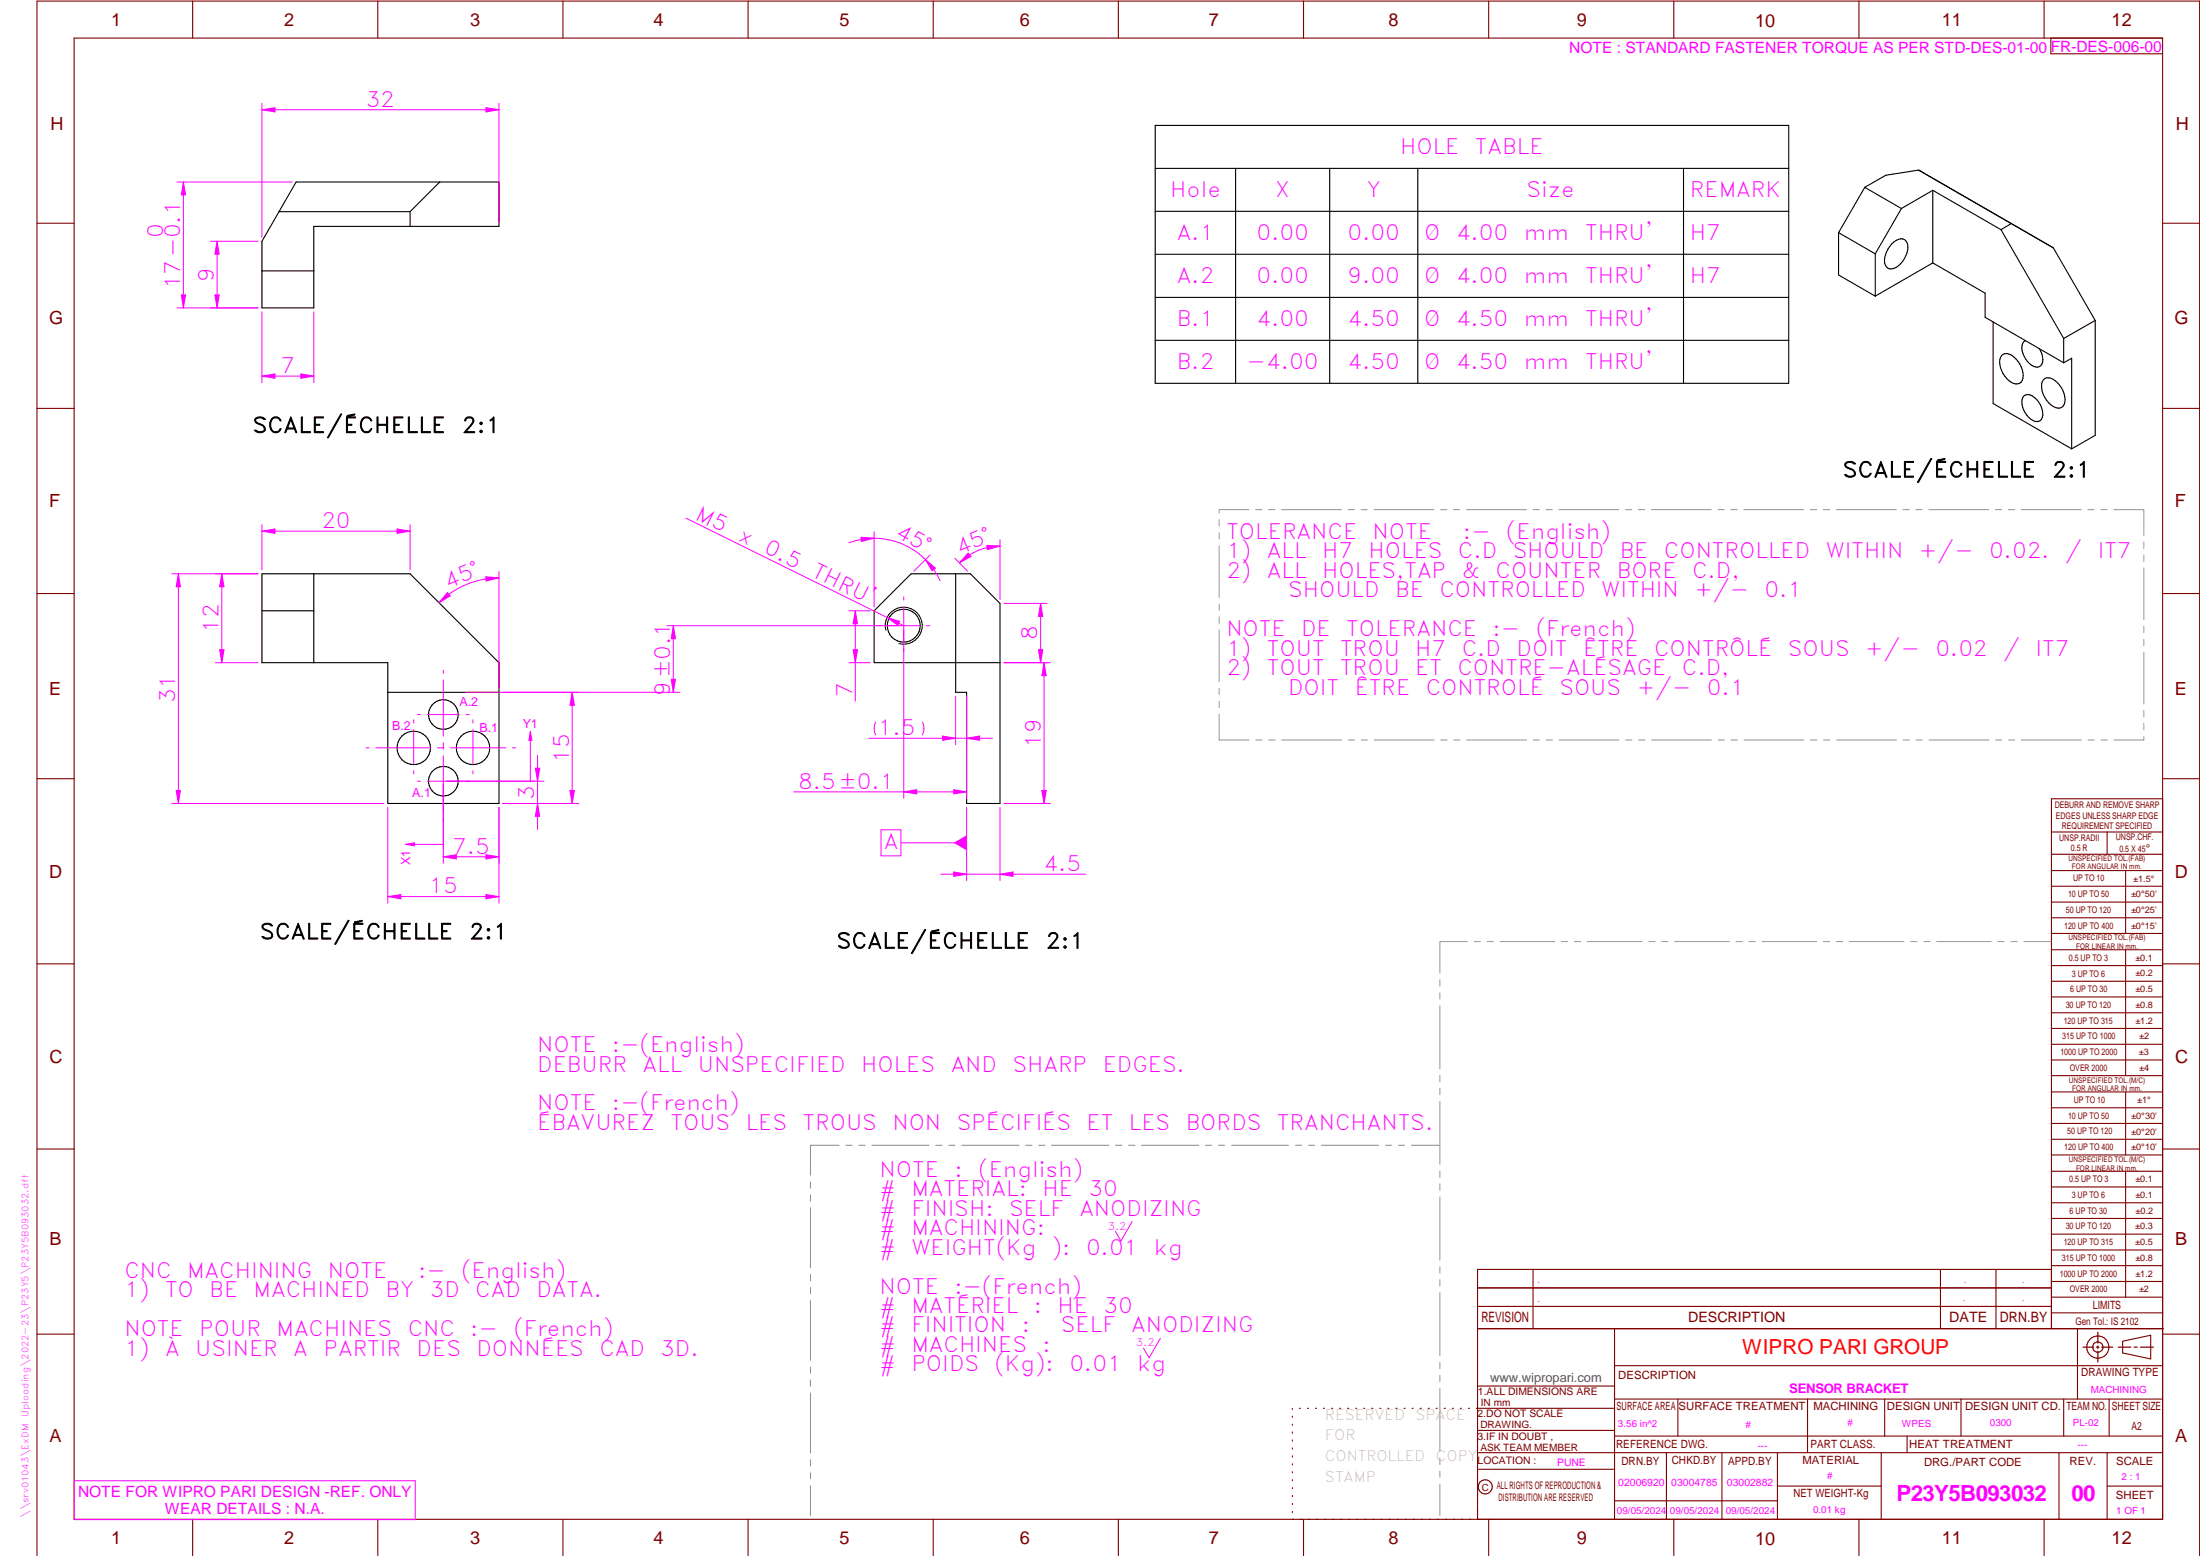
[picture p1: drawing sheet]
<svg xmlns="http://www.w3.org/2000/svg" width="594mm" height="420mm" viewBox="0 0 594 420" stroke-linecap="round" stroke-linejoin="round" font-family="sans-serif">
<g fill="none" stroke="#800000" stroke-width=".3">
<path d="M20 10.3h564v400h-564zM52 .3v10M102 .3v10M152 .3v10M202 .3v10M252 .3v10M302 .3v10M352 .3v10M402 .3v10M452 .3v10M502 .3v10M552 .3v10"/>
<path d="M553.8 10.3v4.2h30.2M10 60.3h10M584 60.3h10M10 110.3h10M584 110.3h10M10 160.3h10M584 160.3h10M10 210.3h10M584 215.7h-30v143.1M584 210.3h10M554 224.7h30M554 230.7h30"/>
<path d="M554 235.1h30M554 239.3h30M569 224.7v6M574 235.1v17M554 243.6h30M554 247.8h30M554 252.1h30M554 256.5h30M574 256.5v33.9M10 260.3h10M554 260.7h30M554 265h30"/>
<path d="M554 269.2h30M554 273.5h30M554 277.7h30M584 260.3h10M554 282h30M554 286.2h30M554 290.4h30M554 294.9h30M554 299.1h30M574 294.9v17M10 310.3h10M554 303.4h30"/>
<path d="M554 307.6h30M554 311.9h30M554 316.3h30M574 316.3v34M584 310.3h10M554 320.5h30M554 324.8h30M554 329h30M554 333.2h30M554 337.5h30M399 358.8h185.2M399 352.8h155"/>
<path d="M399 347.8h155M414 342.8v16M436 358.8v51.5M524 342.8v16M539 342.8v16M554 341.8h30M554 346h30M554 350.3h30M554 354.5h30M554 342.8h-155v67.5M561 358.8v19M10 360.3h10"/>
<path d="M399 374.3h37M436 377.8h148M453.1 377.8v10M488.1 377.8v14.5M508.9 377.8v10M529.5 377.8v10M557.3 377.8v10M569.5 377.8v10M573.2 362.2l7.6-1.6v6.3l-7.6-1.6zM584 368.8h-148M584 360.3h10M349 380.3v.3"/>
<path d="M349 382.4v.3M349 384.6v.3M349 386.7v.3M349 388.8v.3M349 391v.3M349 393.1v.3M349 395.3v.3M349 397.4v.3M349 399.5v.3M350.9 380.3h.2M353.1 380.3h.2M355.2 380.3h.3"/>
<path d="M357.4 380.3h.3M359.6 380.3h.3M361.7 380.3h.3M363.9 380.3h.3M366.1 380.3h.3M368.3 380.3h.2M370.4 380.3h.3M372.6 380.3h.3M374.8 380.3h.3M376.9 380.3h.4M379.1 380.3h.3M381.3 380.3h.3"/>
<path d="M383.4 380.3h.4M385.6 380.3h.3M387.8 380.3h.3M390 380.3h.3M392.2 380.3h.3M394.3 380.3h.3M396.5 380.3h.3M398.7 380.3h37.3M399 396.7h37M399 392.3h185M399 386.2h37M436 387.8h148"/>
<path d="M450 392.3v18M465 392.3v18M480 392.3v18M508 392.3v18M515 387.8v4.5M556 392.3v18M569 392.3v18M52 410.3v9.7M102 410.3v9.7M152 410.3v9.7M202 410.3v9.7M252 410.3v9.7"/>
<path d="M302 410.3v9.7M349 401.7v.3M349 403.8v.4M349 406v.3M349 408.1v.3M352 410.3v9.7M402 410.3v9.7M436 405.3h44M452 410.3v9.7M480 401.3h28M502 410.3v9.7M552 410.3v9.7"/>
<path d="M569 401.3h15M10 420v-419.7h584v419.7"/>
<circle cx="566.5" cy="363.7" r="1.39"/>
<circle cx="566.5" cy="363.8" r="3"/>
<circle cx="401.1" cy="401.5" r="1.9"/>
</g>
<g fill="none" stroke="#f0f" stroke-width=".27">
<path d="M70.7 29.6l3.5-.5v1.1zM70.7 27.9v36.2M134.7 27.9v32.2M237 169h.9M239.6 169h8.8M244 161.2v.9M244 163.8v9.5M244 175.1v.8M250.2 169h.8M111.7 194.4v.8M111.7 197v9.3M112.7 193h.9"/>
<path d="M115.4 193h8.7M119.7 181v.8M119.7 183.6v15.2M125.9 193h.8M127.7 194.4v.8M127.7 197v9.3M98.8 201.9h.9M101.5 201.9h14.9M111.7 208.1v.9M112.7 210.9h.9M115.4 210.9h8.7M118.1 201.9h1.8"/>
<path d="M119.7 200.6v1.7M119.7 204.1v15.2M121.7 201.9h14.9M125.9 210.9h.8M127.7 208.1v.9M138.3 201.9h.9M119.7 221.1v.9M305.7 329.9l-3 5.2-1.5-2.6M313.3 361.4l-3 5.2-1.5-2.6M20.1 399.8h92v10.5h-92z"/>
</g>
<g fill="none" stroke="#949494" stroke-width=".27">
<path d="M396.2 254.3h-7.4v8.5M398.1 254.3h1.6M401.5 254.3h1.8M405 254.3h14.8M421.6 254.3h1.7M425.1 254.3h1.7M428.6 254.3h14.8M445.2 254.3h1.7M448.7 254.3h1.7M452.2 254.3h14.8M468.8 254.3h1.7M472.3 254.3h1.7"/>
<path d="M475.8 254.3h14.8M492.4 254.3h1.7M495.8 254.3h1.8M499.4 254.3h14.7M516 254.3h1.6M519.4 254.3h1.8M522.9 254.3h14.8M539.5 254.3h1.7M543 254.3h1.7M546.5 254.3h7.4M388.8 264.5v1.8M388.8 268.1v1.6"/>
<path d="M388.8 271.6v17M388.8 290.4v1.7M388.8 293.9v1.7M388.8 297.4v17M218.9 319.2v1.6M226.6 309.2h-7.7v8.1M228.4 309.2h1.7M231.9 309.2h1.7M235.4 309.2h15.5M252.7 309.2h1.7M256.2 309.2h1.7M259.7 309.2h15.5"/>
<path d="M277 309.2h1.7M280.5 309.2h1.7M284 309.2h15.5M301.2 309.2h1.8M304.8 309.2h1.7M308.3 309.2h15.5M325.5 309.2h1.7M329.1 309.2h1.6M332.6 309.2h15.4M349.8 309.2h1.7M353.3 309.2h1.7M356.8 309.2h15.5"/>
<path d="M374.1 309.2h1.7M377.6 309.2h1.7M381.1 309.2h7.7M388.8 316.2v1.7M388.8 319.7v1.7M218.9 322.6v1.8M218.9 326.1v16.2M388.8 323.2v17.1M218.9 344.1v1.8M218.9 347.6v1.7M218.9 351.2v16.1M388.8 342.1v1.6"/>
<path d="M388.8 345.6v1.7M388.8 349v17.1M218.9 369.1v1.7M218.9 372.6v1.8M218.9 376.1v16.2M388.8 367.9v1.7M388.8 371.4v1.7M388.8 374.9v17M218.9 394.1v1.8M218.9 397.6v1.7M388.8 393.7v1.7M388.8 397.2v1.7"/>
<path d="M218.9 401.2v8.1M388.8 400.7v8.6"/>
</g>
<path d="M566.5 359.7v3M562.5 363.8h2.9M566.1 363.8h.7M566.5 363.4v.7M566.5 364.9v2.8M567.6 363.8h2.9M572 363.8h3.4M576.3 363.8h.8M578 363.8h3.5" fill="none" stroke="#800000" stroke-width=".34"/>
<g fill="none" stroke="#000" stroke-width=".3">
<path d="M75.3 57.1h35.4M80 49.1h54.7v12h-50v22h-14v-17.9zM110.7 57.1v4M118.7 49.1l-8 8M503.5 50.6l5.7-3.3 8.9-1.4 36.4 21 11.3 19.6M503.5 50.6l-7 12.2M503.5 50.6l10 5.7M513.5 56.3l-7.1 12.2M521.9 51.4v19.6M521.9 51.4l18.4 10.6M521.9 51.4l-8.4 4.9M70.7 73.2h14"/>
<path d="M496.5 62.8l9.9 5.7M496.5 62.8v11.5l9.9 5.7M506.4 68.5v11.5M510.8 65.9a3.1 3.1 0 0 1 3.5-1.2 2.93 2.93 0 0 1 .6 3.6 6 6 0 0 1-4.1 4.3 1.87 1.87 0 0 1-1.9-2.2l.5-2.4zM521.9 71l-15.5 9M521.9 71l14.2 8.2v6.5l21.2 12.3M540.3 62l17 29.4M543.1 60.4l-2.8 1.6M538.2 86.9v22.1l21.2 12.2M540.5 96a2.24 2.24 0 0 1 3.3 .4 6.3 6.3 0 0 1 2.3 6.3 2.12 2.12 0 0 1-3.6 .1 6.4 6.4 0 0 1-2.3-6.3zM546.9 91.9a2.58 2.58 0 0 0-.6 3.6 5 5 0 0 0 4 3.6 2.05 2.05 0 0 0 1.3-2.7l-.9-2.3M557.3 98l2.1-1.3v24.5"/>
<path d="M557.3 91.4v6.6M565.8 86.5v31.1l-6.4 3.6M565.8 86.5l-8.5 4.9M546.4 107a2.1 2.1 0 0 1 3 .4 5.3 5.3 0 0 1 1.9 5.8 1.87 1.87 0 0 1-2.8 0 5.7 5.7 0 0 1-2.3-5.8zM551.8 102.5a2.34 2.34 0 0 1 3.3 .4 6.3 6.3 0 0 1 2.3 6.3 1.86 1.86 0 0 1-2.9 .6 6.3 6.3 0 0 1-3-6.8zM70.7 154.9h40l24 24v38.1h-30v-38.1h-34zM84.7 154.9v24M258.1 154.9v32h2.9v30.1h9v-54.1l-8-8h-16l-10 10v14h34M70.7 164.9h14M104.7 186.9h30"/>
<circle cx="244" cy="168.9" r="4.5"/>
<circle cx="119.7" cy="192.9" r="4"/>
<circle cx="111.7" cy="201.9" r="4.5"/>
<circle cx="119.7" cy="210.9" r="4"/>
<circle cx="127.7" cy="201.9" r="4.5"/>
</g>
<path d="M239.2 170.2a5 5 0 0 1 4.4-6.2 5 5 0 0 1 5.4 5.4 5 5 0 0 1-6.3 4.4" fill="none" stroke="#000" stroke-width=".27"/>
<path d="M70.7 29.6l3.5-.5v1.1z" fill="#f0f"/>
<path d="M131.2 29.1l3.5 .5-3.5 .6z" fill="none" stroke="#f0f" stroke-width=".27"/>
<path d="M131.2 29.1l3.5 .5-3.5 .6z" fill="#f0f"/>
<path d="M70.7 29.6h64M47.8 49.1h31.1M49.5 49.1l.6 3.5h-1.1zM47.8 83.1h21.9" fill="none" stroke="#f0f" stroke-width=".27"/>
<path d="M49.5 49.1l.6 3.5h-1.1z" fill="#f0f"/>
<path d="M49 79.6h1.1l-.6 3.5z" fill="none" stroke="#f0f" stroke-width=".27"/>
<path d="M49 79.6h1.1l-.6 3.5z" fill="#f0f"/>
<path d="M49.5 49.1v34M70.7 84.2v19.1M84.7 84.2v19.1M81.2 101l3.5 .6-3.5 .6z" fill="none" stroke="#f0f" stroke-width=".27"/>
<path d="M81.2 101l3.5 .6-3.5 .6z" fill="#f0f"/>
<path d="M70.7 101.6l3.5-.6v1.2z" fill="none" stroke="#f0f" stroke-width=".27"/>
<path d="M70.7 101.6l3.5-.6v1.2z" fill="#f0f"/>
<path d="M56.8 65.2h12.9M58 79.6h1.2l-.6 3.5zM56.8 83.1h12.9M70.7 101.6h14" fill="none" stroke="#f0f" stroke-width=".27"/>
<path d="M58 79.6h1.2l-.6 3.5z" fill="#f0f"/>
<path d="M58.6 65.2l.6 3.4h-1.2z" fill="none" stroke="#f0f" stroke-width=".27"/>
<path d="M58.6 65.2l.6 3.4h-1.2z" fill="#f0f"/>
<path d="M58.6 65.2v17.9M104.7 218v25.9M134.7 218v25.9M104.7 242.1l3.5-.5v1.1z" fill="none" stroke="#f0f" stroke-width=".27"/>
<path d="M104.7 242.1l3.5-.5v1.1z" fill="#f0f"/>
<path d="M131.2 241.6l3.5 .5-3.5 .6z" fill="none" stroke="#f0f" stroke-width=".27"/>
<path d="M131.2 241.6l3.5 .5-3.5 .6z" fill="#f0f"/>
<path d="M135.8 186.9h20.5M135.8 217h20.5M153.9 213.4h1.2l-.6 3.6zM104.7 242.1h30" fill="none" stroke="#f0f" stroke-width=".27"/>
<path d="M153.9 213.4h1.2l-.6 3.6z" fill="#f0f"/>
<path d="M154.5 186.9l.6 3.6h-1.2z" fill="none" stroke="#f0f" stroke-width=".27"/>
<path d="M154.5 186.9l.6 3.6h-1.2z" fill="#f0f"/>
<path d="M154.5 186.9v30.1M261 218v19.8M270 218v19.8M270 236.1l3.6-.6v1.1z" fill="none" stroke="#f0f" stroke-width=".27"/>
<path d="M270 236.1l3.6-.6v1.1z" fill="#f0f"/>
<path d="M257.5 235.5l3.5 .6-3.5 .5z" fill="none" stroke="#f0f" stroke-width=".27"/>
<path d="M257.5 235.5l3.5 .6-3.5 .5z" fill="#f0f"/>
<path d="M131.2 155.7l3.5 .3-3.4 .9zM134.7 154.3v31.6M254 236.1h39.2" fill="none" stroke="#f0f" stroke-width=".27"/>
<path d="M131.2 155.7l3.5 .3-3.4 .9z" fill="#f0f"/>
<path d="M120.8 160l.8 .9-3.1 1.9z" fill="none" stroke="#f0f" stroke-width=".27"/>
<path d="M120.8 160l.8 .9-3.1 1.9z" fill="#f0f"/>
<path d="M134.7 156a23.1 23.1 0 0 0-16.2 6.8M271.1 178.9h12.6M271.1 217h12.6M281.3 213.4h1.2l-.6 3.6z" fill="none" stroke="#f0f" stroke-width=".27"/>
<path d="M281.3 213.4h1.2l-.6 3.6z" fill="#f0f"/>
<path d="M281.9 178.9l.6 3.6h-1.2z" fill="none" stroke="#f0f" stroke-width=".27"/>
<path d="M281.9 178.9l.6 3.6h-1.2z" fill="#f0f"/>
<path d="M58.2 154.9h11.5M59.9 154.9l.6 3.6h-1.2zM58.2 178.9h11.5M281.9 178.9v38.1" fill="none" stroke="#f0f" stroke-width=".27"/>
<path d="M59.9 154.9l.6 3.6h-1.2z" fill="#f0f"/>
<path d="M59.3 175.4h1.2l-.6 3.5z" fill="none" stroke="#f0f" stroke-width=".27"/>
<path d="M59.3 175.4h1.2l-.6 3.5z" fill="#f0f"/>
<path d="M59.9 154.9v24M70.7 143.4l3.5-.6v1.2zM70.7 141.7v12.2M110.7 141.7v12.2" fill="none" stroke="#f0f" stroke-width=".27"/>
<path d="M70.7 143.4l3.5-.6v1.2z" fill="#f0f"/>
<path d="M107.2 142.8l3.5 .6-3.5 .6z" fill="none" stroke="#f0f" stroke-width=".27"/>
<path d="M107.2 142.8l3.5 .6-3.5 .6z" fill="#f0f"/>
<path d="M70.7 143.4h40M119.7 212v21.1M134.7 218v15.1M131.2 230.8l3.5 .6-3.5 .5z" fill="none" stroke="#f0f" stroke-width=".27"/>
<path d="M131.2 230.8l3.5 .6-3.5 .5z" fill="#f0f"/>
<path d="M119.7 231.4l3.5-.6v1.1z" fill="none" stroke="#f0f" stroke-width=".27"/>
<path d="M119.7 231.4l3.5-.6v1.1z" fill="#f0f"/>
<path d="M120.8 210.9h26.1M135.8 217h11.1M145.2 217l.5 3.4h-1.1zM119.7 231.4h15" fill="none" stroke="#f0f" stroke-width=".27"/>
<path d="M145.2 217l.5 3.4h-1.1z" fill="#f0f"/>
<path d="M144.6 207.4h1.1l-.5 3.5z" fill="none" stroke="#f0f" stroke-width=".27"/>
<path d="M144.6 207.4h1.1l-.5 3.5z" fill="#f0f"/>
<path d="M229.2 164.9h5.8M229.2 178.9h5.8M231 164.9l.6 3.5h-1.2zM145.2 204v19.9" fill="none" stroke="#f0f" stroke-width=".27"/>
<path d="M231 164.9l.6 3.5h-1.2z" fill="#f0f"/>
<path d="M230.4 175.4h1.2l-.6 3.5z" fill="none" stroke="#f0f" stroke-width=".27"/>
<path d="M230.4 175.4h1.2l-.6 3.5z" fill="#f0f"/>
<path d="M46.4 154.9h23.3M48.2 154.9l.5 3.6h-1.1zM231 164.9v24.4M46.4 217h57.3" fill="none" stroke="#f0f" stroke-width=".27"/>
<path d="M48.2 154.9l.5 3.6h-1.1z" fill="#f0f"/>
<path d="M47.6 213.4h1.1l-.5 3.6z" fill="none" stroke="#f0f" stroke-width=".27"/>
<path d="M47.6 213.4h1.1l-.5 3.6z" fill="#f0f"/>
<path d="M48.2 154.9v62.1M271.1 162.9h11.6M271.1 178.9h11.6M281 162.9l.6 3.6h-1.2z" fill="none" stroke="#f0f" stroke-width=".27"/>
<path d="M281 162.9l.6 3.6h-1.2z" fill="#f0f"/>
<path d="M280.4 175.4h1.2l-.6 3.5z" fill="none" stroke="#f0f" stroke-width=".27"/>
<path d="M280.4 175.4h1.2l-.6 3.5z" fill="#f0f"/>
<path d="M257.8 150.7l3.5 3.5M266.5 147.3l3.5 .1-3.4 1zM270 145.7v16.2M281 162.9v16" fill="none" stroke="#f0f" stroke-width=".27"/>
<path d="M266.5 147.3l3.5 .1-3.4 1z" fill="#f0f"/>
<path d="M261.4 149.4l.8 .9-3.1 1.7z" fill="none" stroke="#f0f" stroke-width=".27"/>
<path d="M261.4 149.4l.8 .9-3.1 1.7z" fill="#f0f"/>
<path d="M270 147.4a15.7 15.7 0 0 0-10.9 4.6M119.7 211.7v17.5M109.5 228h10.2M109.5 228l2.4-.4v.8z" fill="none" stroke="#f0f" stroke-width=".27"/>
<path d="M109.5 228l2.4-.4v.8z" fill="#f0f"/>
<path d="M143.2 197.5v13.4M143.2 197.5l.4 2.4h-.8zM120.4 210.9h24" fill="none" stroke="#f0f" stroke-width=".27"/>
<path d="M143.2 197.5l.4 2.4h-.8z" fill="#f0f"/>
<path d="M311.9 33.9h171.1v69.6h-171.1zM311.9 45.5h171.1M311.9 57.1h171.1M333.7 45.5v58M359.1 45.5v58M382.9 45.5v58M454.6 45.5v58M311.9 68.7h171.1M311.9 80.3h171.1M311.9 91.9h171.1" fill="none" stroke="#000" stroke-width=".3"/>
<g fill="none" stroke="#949494" stroke-width=".27">
<path d="M337.3 137.6h-8.1v1M339.1 137.6h1.7M342.6 137.6h1.7M346.1 137.6h16.1M364 137.6h1.8M367.5 137.6h1.7M371 137.6h16.2M389 137.6h1.7M392.5 137.6h1.7M396 137.6h16.2M414 137.6h1.7M417.5 137.6h1.7"/>
<path d="M421 137.6h16.1M438.9 137.6h1.7M442.4 137.6h1.8M445.9 137.6h16.2M463.9 137.6h1.7M467.4 137.6h1.7M470.9 137.6h16.2M488.9 137.6h1.7M492.4 137.6h1.7M495.9 137.6h16.2M513.8 137.6h1.8M517.3 137.6h1.7"/>
<path d="M520.9 137.6h16.1M538.8 137.6h1.7M542.3 137.6h1.7M545.8 137.6h16.2M563.8 137.6h1.7M567.3 137.6h1.7M570.8 137.6h8.1v7M329.2 140.3v1.8M329.2 143.8v1.7M329.2 147.4v13.9M578.9 146.4v1.7M578.9 149.9v1.7"/>
<path d="M578.9 153.4v13.9M329.2 163.1v1.7M329.2 166.6v1.7M329.2 170.1v14M578.9 169.1v1.7M578.9 172.6v1.7M578.9 176.1v14M329.2 192.8v7h8.1M329.2 185.8v1.7M329.2 189.4v1.7M339.1 199.8h1.7M342.6 199.8h1.7"/>
<path d="M346.1 199.8h16.2M364.1 199.8h1.7M367.6 199.8h1.7M371.1 199.8h16.2M389 199.8h1.8M392.6 199.8h1.6M396.1 199.8h16.1M414 199.8h1.7M417.5 199.8h1.7M421 199.8h16.2M439 199.8h1.7M442.5 199.8h1.7"/>
<path d="M446 199.8h16.1M464 199.8h1.7M467.4 199.8h1.8M471 199.8h16.1M488.9 199.8h1.7M492.4 199.8h1.7M495.9 199.8h16.2M513.9 199.8h1.7M517.4 199.8h1.7M520.9 199.8h16.2M538.9 199.8h1.6M542.4 199.8h1.7"/>
<path d="M545.8 199.8h16.3M563.8 199.8h1.7M567.3 199.8h1.7M578.9 191.9v1.7M578.9 195.4v1.7M578.9 198.9v.9h-8.1"/>
</g>
<path d="M236 143.6v20.3M249.9 151.1l2.7 2.3-.9 .7zM251.2 149.9l-4.4 4.3" fill="none" stroke="#f0f" stroke-width=".27"/>
<path d="M249.9 151.1l2.7 2.3-.9 .7z" fill="#f0f"/>
<path d="M232.5 145.1l3.5 .2-3.4 .9z" fill="none" stroke="#f0f" stroke-width=".27"/>
<path d="M232.5 145.1l3.5 .2-3.4 .9z" fill="#f0f"/>
<path d="M185.2 139.9l58.8 29.1M229.2 146.6a19.6 19.6 0 0 1 24.7 10.2M239.6 166.8l3.3 1-.5 1z" fill="none" stroke="#f0f" stroke-width=".27"/>
<path d="M239.6 166.8l3.3 1-.5 1z" fill="#f0f"/>
<path d="M243.3 227.6h17.7" fill="none" stroke="#f0f" stroke-width=".27"/>
<path d="M257.5 227.6l3.5-2v4z" fill="#f0f"/>
<path d="M236.5 194.9a3.9 3.9 0 0 0 0 3.6M249.1 194.9a3.9 3.9 0 0 1 0 3.6M258.1 188v13.1M261 188v13.1M261 199.3l3.5-.5v1.1zM237.9 224.1h5.4v7h-5.4z" fill="none" stroke="#f0f" stroke-width=".27"/>
<path d="M261 199.3l3.5-.5v1.1z" fill="#f0f"/>
<path d="M254.5 198.8l3.6 .5-3.6 .6z" fill="none" stroke="#f0f" stroke-width=".27"/>
<path d="M254.5 198.8l3.6 .5-3.6 .6z" fill="#f0f"/>
<path d="M180.1 169h62.9M181.8 169l.6 3.5h-1.1zM125.7 186.9h57.9M234.6 199.3h33.4" fill="none" stroke="#f0f" stroke-width=".27"/>
<path d="M181.8 169l.6 3.5h-1.1z" fill="#f0f"/>
<path d="M181.3 183.4h1.1l-.6 3.5z" fill="none" stroke="#f0f" stroke-width=".27"/>
<path d="M181.3 183.4h1.1l-.6 3.5z" fill="#f0f"/>
<path d="M181.8 169v17.9M244 170v45.6M261 188v27.6M257.5 213.2l3.5 .6-3.5 .6z" fill="none" stroke="#f0f" stroke-width=".27"/>
<path d="M257.5 213.2l3.5 .6-3.5 .6z" fill="#f0f"/>
<path d="M244 213.8l3.6-.6v1.2z" fill="none" stroke="#f0f" stroke-width=".27"/>
<path d="M244 213.8l3.6-.6v1.2z" fill="#f0f"/>
<path d="M214.3 213.8h46.7" fill="none" stroke="#f0f" stroke-width=".27"/>
<g font-size="6" fill="#f0f">
<text x="512.1" y="405.2">P23Y5B093032</text>
<text x="559.4" y="405.2">00</text>
</g>
<g font-size="5.7" fill="#f0f">
<text x="98.8" y="28.8">32</text>
<text x="378.1" y="41.6">HOLE</text>
<text x="398.3" y="41.6">TABLE</text>
<text x="316" y="53.2">Hole</text>
<text x="344.4" y="53.2">X</text>
<text x="369.1" y="53.2">Y</text>
<text x="412.2" y="53.2">Size</text>
<text x="456.3" y="53.2">REMARK</text>
<text x="44.1" y="64.3" transform="rotate(-90 44.1 64.3)">0</text>
<text x="317.7" y="64.8">A.1</text>
<text x="339.3" y="64.8">0.00</text>
<text x="363.9" y="64.8">0.00</text>
<text x="384.6" y="64.8">Ø</text>
<text x="393.2" y="64.8">4.00</text>
<text x="411.5" y="64.8">mm</text>
<text x="428.1" y="64.8">THRU'</text>
<text x="456.3" y="64.8">H7</text>
<text x="57.7" y="76.1" transform="rotate(-90 57.7 76.1)">9</text>
<text x="317.7" y="76.4">A.2</text>
<text x="339.3" y="76.4">0.00</text>
<text x="363.9" y="76.4">9.00</text>
<text x="384.6" y="76.4">Ø</text>
<text x="393.2" y="76.4">4.00</text>
<text x="411.5" y="76.4">mm</text>
<text x="428.1" y="76.4">THRU'</text>
<text x="456.3" y="76.4">H7</text>
<text x="48.7" y="78.1" transform="rotate(-90 48.7 78.1)">17-0.1</text>
<text x="317.7" y="88">B.1</text>
<text x="339.3" y="88">4.00</text>
<text x="363.9" y="88">4.50</text>
<text x="384.6" y="88">Ø</text>
<text x="393.2" y="88">4.50</text>
<text x="411.5" y="88">mm</text>
<text x="428.1" y="88">THRU'</text>
<text x="75.8" y="100.7">7</text>
<text x="317.7" y="99.6">B.2</text>
<text x="336.7" y="99.6">-4.00</text>
<text x="363.9" y="99.6">4.50</text>
<text x="384.6" y="99.6">Ø</text>
<text x="393.2" y="99.6">4.50</text>
<text x="411.5" y="99.6">mm</text>
<text x="428.1" y="99.6">THRU'</text>
<text x="86.8" y="142.6">20</text>
<text x="187.5" y="140.1" transform="rotate(26 187.5 140.1)">M5</text>
<text x="199" y="145.8" transform="rotate(26 199 145.8)">x</text>
<text x="206" y="149.2" transform="rotate(26 206 149.2)">0.5</text>
<text x="241.6" y="144.6" transform="rotate(29 241.6 144.6)">45°</text>
<text x="259.1" y="149.8" transform="rotate(-22 259.1 149.8)">45°</text>
<text x="331.2" y="145.5">TOLERANCE</text>
<text x="370.7" y="145.5">NOTE</text>
<text x="395" y="145.5">:-</text>
<text x="406.7" y="145.5">(English)</text>
<text x="218.9" y="155.5" transform="rotate(26 218.9 155.5)">THRU`</text>
<text x="331.2" y="150.8">1)</text>
<text x="342.1" y="150.8">ALL</text>
<text x="357" y="150.8">H7</text>
<text x="369.6" y="150.8">HOLES</text>
<text x="393.7" y="150.8">C.D</text>
<text x="408.5" y="150.8">SHOULD</text>
<text x="437.4" y="150.8">BE</text>
<text x="449.3" y="150.8">CONTROLLED</text>
<text x="493" y="150.8">WITHIN</text>
<text x="518.2" y="150.8">+/-</text>
<text x="537.1" y="150.8">0.02.</text>
<text x="557.6" y="150.8">/</text>
<text x="566.5" y="150.8">IT7</text>
<text x="120.9" y="158.9" transform="rotate(-22 120.9 158.9)">45°</text>
<text x="331.2" y="156">2)</text>
<text x="342.1" y="156">ALL</text>
<text x="347.9" y="161.3">SHOULD</text>
<text x="357.1" y="156">HOLES,TAP</text>
<text x="376.7" y="161.3">BE</text>
<text x="388.7" y="161.3">CONTROLLED</text>
<text x="394.7" y="156">&amp;</text>
<text x="403.8" y="156">COUNTER</text>
<text x="432.4" y="161.3">WITHIN</text>
<text x="436.6" y="156">BORE</text>
<text x="456.9" y="156">C.D,</text>
<text x="457.5" y="161.3">+/-</text>
<text x="476.5" y="161.3">0.1</text>
<text x="59" y="170.9" transform="rotate(-90 59 170.9)">12</text>
<text x="280.1" y="172.9" transform="rotate(-90 280.1 172.9)">8</text>
<text x="331.2" y="171.8">NOTE</text>
<text x="351.3" y="171.8">DE</text>
<text x="363.5" y="171.8">TOLERANCE</text>
<text x="403" y="171.8">:-</text>
<text x="414.7" y="171.8">(French)</text>
<text x="331.2" y="177">1)</text>
<text x="342.1" y="177">TOUT</text>
<text x="361.9" y="177">TROU</text>
<text x="382.2" y="177">H7</text>
<text x="394.7" y="177">C.D</text>
<text x="409.5" y="177">DOIT</text>
<text x="427.5" y="177">ÊTRE</text>
<text x="446.6" y="177">CONTRÔLÉ</text>
<text x="482.8" y="177">SOUS</text>
<text x="503.7" y="177">+/-</text>
<text x="522.6" y="177">0.02</text>
<text x="540.9" y="177">/</text>
<text x="549.7" y="177">IT7</text>
<text x="331.2" y="182.3">2)</text>
<text x="342.1" y="182.3">TOUT</text>
<text x="361.9" y="182.3">TROU</text>
<text x="382.2" y="182.3">ET</text>
<text x="393.6" y="182.3">CONTRE-ALÉSAGE</text>
<text x="454.2" y="182.3">C.D,</text>
<text x="47.3" y="189.9" transform="rotate(-90 47.3 189.9)">31</text>
<text x="181" y="187.8" transform="rotate(-90 181 187.8)">9±0.1</text>
<text x="230.1" y="188.1" transform="rotate(-90 230.1 188.1)">7</text>
<text x="347.9" y="187.5">DOIT</text>
<text x="365.8" y="187.5">ÊTRE</text>
<text x="385" y="187.5">CONTROLÉ</text>
<text x="421.1" y="187.5">SOUS</text>
<text x="442" y="187.5">+/-</text>
<text x="460.9" y="187.5">0.1</text>
<text x="237.1" y="198.5">1.5</text>
<text x="281" y="201.9" transform="rotate(-90 281 201.9)">19</text>
<text x="153.7" y="205.9" transform="rotate(-90 153.7 205.9)">15</text>
<text x="144.3" y="215.9" transform="rotate(-90 144.3 215.9)">3</text>
<text x="215.6" y="212.9">8.5±0.1</text>
<text x="122.1" y="230.5">7.5</text>
<text x="238.6" y="229.3">A</text>
<text x="281.8" y="235.2">4.5</text>
<text x="115.8" y="241.3">15</text>
<text x="145.1" y="284.1">NOTE</text>
<text x="165.3" y="284.1">:-(English)</text>
<text x="145.1" y="289.3">DEBURR</text>
<text x="173.5" y="289.3">ALL</text>
<text x="188.4" y="289.3">UNSPECIFIED</text>
<text x="232.6" y="289.3">HOLES</text>
<text x="256.7" y="289.3">AND</text>
<text x="273.4" y="289.3">SHARP</text>
<text x="297.8" y="289.3">EDGES.</text>
<text x="145.1" y="299.8">NOTE</text>
<text x="165.3" y="299.8">:-(French)</text>
<text x="145.1" y="305.1">ÉBAVUREZ</text>
<text x="181.1" y="305.1">TOUS</text>
<text x="201.4" y="305.1">LES</text>
<text x="216.7" y="305.1">TROUS</text>
<text x="241" y="305.1">NON</text>
<text x="258.3" y="305.1">SPÉCIFIÉS</text>
<text x="293.4" y="305.1">ET</text>
<text x="304.8" y="305.1">LES</text>
<text x="320.2" y="305.1">BORDS</text>
<text x="344.8" y="305.1">TRANCHANTS.</text>
<text x="237.5" y="317.8">NOTE</text>
<text x="257.7" y="317.8">:</text>
<text x="264.1" y="317.8">(English)</text>
<text x="237.5" y="323">#</text>
<text x="246.1" y="323">MATERIAL:</text>
<text x="281.5" y="323">HE</text>
<text x="293.9" y="323">30</text>
<text x="237.5" y="328.3">#</text>
<text x="246.1" y="328.3">FINISH:</text>
<text x="272.5" y="328.3">SELF</text>
<text x="291.5" y="328.3">ANODIZING</text>
<text x="237.5" y="333.5">#</text>
<text x="246.1" y="333.5">MACHINING:</text>
<text x="237.5" y="338.8">#</text>
<text x="246.1" y="338.8">WEIGHT(Kg</text>
<text x="284" y="338.8">):</text>
<text x="293.3" y="338.8">0.01</text>
<text x="311.6" y="338.8">kg</text>
<text x="33.6" y="345.1">CNC</text>
<text x="50.5" y="345.1">MACHINING</text>
<text x="88.6" y="345.1">NOTE</text>
<text x="112.9" y="345.1">:-</text>
<text x="124.5" y="345.1">(English)</text>
<text x="33.6" y="350.4">1)</text>
<text x="44.6" y="350.4">TO</text>
<text x="56.5" y="350.4">BE</text>
<text x="68.5" y="350.4">MACHINED</text>
<text x="104.1" y="350.4">BY</text>
<text x="116.1" y="350.4">3D</text>
<text x="128.4" y="350.4">CAD</text>
<text x="144.9" y="350.4">DATA.</text>
<text x="237.5" y="349.3">NOTE</text>
<text x="257.7" y="349.3">:-(French)</text>
<text x="237.5" y="354.5">#</text>
<text x="237.5" y="359.8">#</text>
<text x="246.1" y="354.5">MATÉRIEL</text>
<text x="246.1" y="359.8">FINITION</text>
<text x="275.9" y="359.8">:</text>
<text x="279.2" y="354.5">:</text>
<text x="285.6" y="354.5">HE</text>
<text x="286.5" y="359.8">SELF</text>
<text x="298" y="354.5">30</text>
<text x="305.5" y="359.8">ANODIZING</text>
<text x="33.6" y="360.8">NOTE</text>
<text x="53.8" y="360.8">POUR</text>
<text x="74.7" y="360.8">MACHINES</text>
<text x="110.1" y="360.8">CNC</text>
<text x="127" y="360.8">:-</text>
<text x="138.6" y="360.8">(French)</text>
<text x="237.5" y="365">#</text>
<text x="246.1" y="365">MACHINES</text>
<text x="281.5" y="365">:</text>
<text x="33.6" y="366.1">1)</text>
<text x="44.6" y="366.1">À</text>
<text x="52.7" y="366.1">USINER</text>
<text x="79.2" y="366.1">A</text>
<text x="87.3" y="366.1">PARTIR</text>
<text x="112.5" y="366.1">DES</text>
<text x="128.7" y="366.1">DONNÉES</text>
<text x="161.8" y="366.1">CAD</text>
<text x="178.3" y="366.1">3D.</text>
<text x="237.5" y="370.3">#</text>
<text x="246.1" y="370.3">POIDS</text>
<text x="268.5" y="370.3">(Kg):</text>
<text x="288.8" y="370.3">0.01</text>
<text x="307.1" y="370.3">kg</text>
</g>
<g font-size="5.7">
<text x="68.2" y="116.8">SCALE/ÉCHELLE</text>
<text x="124.7" y="116.8">2:1</text>
<text x="497.6" y="128.9">SCALE/ÉCHELLE</text>
<text x="554.2" y="128.9">2:1</text>
<text x="70.2" y="253.6">SCALE/ÉCHELLE</text>
<text x="126.7" y="253.6">2:1</text>
<text x="225.9" y="256.1">SCALE/ÉCHELLE</text>
<text x="282.4" y="256.1">2:1</text>
</g>
<text font-size="5.6" fill="#f00" x="470.5" y="365.5">WIPRO PARI GROUP</text>
<g font-size="4.9" fill="#800000">
<text x="30" y="6.9">1</text>
<text x="76.7" y="6.9">2</text>
<text x="127" y="6.9">3</text>
<text x="176.5" y="6.9">4</text>
<text x="226.7" y="6.9">5</text>
<text x="275.4" y="6.9">6</text>
<text x="326.4" y="6.9">7</text>
<text x="375" y="6.9">8</text>
<text x="425.8" y="6.9">9</text>
<text x="473.9" y="7.3">10</text>
<text x="524.3" y="6.9">11</text>
<text x="570.2" y="6.9">12</text>
<text x="13.6" y="35.1">H</text>
<text x="587.6" y="35.1">H</text>
<text x="13.2" y="87.5">G</text>
<text x="587.2" y="87.5">G</text>
<text x="13.2" y="137">F</text>
<text x="587.2" y="137">F</text>
<text x="13.2" y="187.6">E</text>
<text x="587.2" y="187.6">E</text>
<text x="13.2" y="237">D</text>
<text x="587.2" y="237">D</text>
<text x="13.4" y="287.1">C</text>
<text x="587.4" y="287.1">C</text>
<text x="13.4" y="336.2">B</text>
<text x="587.4" y="336.2">B</text>
<text x="13.4" y="389.3">A</text>
<text x="587.4" y="389.3">A</text>
<text x="30" y="416.9">1</text>
<text x="76.7" y="416.9">2</text>
<text x="127" y="416.9">3</text>
<text x="176.5" y="416.9">4</text>
<text x="226.7" y="416.9">5</text>
<text x="275.4" y="416.9">6</text>
<text x="326.4" y="416.9">7</text>
<text x="375" y="416.9">8</text>
<text x="425.8" y="416.9">9</text>
<text x="473.9" y="417.3">10</text>
<text x="524.3" y="416.9">11</text>
<text x="570.2" y="416.9">12</text>
</g>
<g font-size="4.2" fill="#f0f">
<text x="423.7" y="14.3">NOTE : STANDARD FASTENER TORQUE AS PER STD-DES-01-00</text>
<text x="553.8" y="14">FR-DES-006-00</text>
<text x="21.1" y="404.3">NOTE FOR WIPRO PARI DESIGN -REF. ONLY</text>
<text x="44.5" y="408.8">WEAR DETAILS : N.A.</text>
</g>
<g font-size="3.9" fill="#800000">
<text x="400" y="357.1">REVISION</text>
<text x="455.9" y="357.1">DESCRIPTION</text>
<text x="526.4" y="357.1">DATE</text>
<text x="540" y="357.1">DRN.BY</text>
</g>
<g font-size="3.9" fill="#c0c0c0">
<text x="357.8" y="383.3">RESERVED</text>
<text x="382.3" y="383.3">SPACE</text>
<text x="357.8" y="388.9">FOR</text>
<text x="357.8" y="394.5">CONTROLLED</text>
<text x="387.8" y="394.5">COPY</text>
<text x="357.8" y="400">STAMP</text>
</g>
<text font-size="3.6" fill="#f0f" x="483.1" y="376.1">SENSOR BRACKET</text>
<text font-size="3.5" fill="#00f" x="402.4" y="373.3">www.wipropari.com</text>
<g font-size="3.4" fill="#f0f">
<text x="124.1" y="190.8">A.2</text>
<text x="105.9" y="197.1">B.2</text>
<text x="129.4" y="197.6">B.1</text>
<text x="141.2" y="196.7">Y1</text>
<text x="111.3" y="215.3">A.1</text>
<text x="110.7" y="233.7" transform="rotate(-90 110.7 233.7)">X1</text>
</g>
<g font-size="3.1" fill="#800000">
<text x="565.1" y="353.5">LIMITS</text>
<text x="562" y="371.7">DRAWING TYPE</text>
<text x="437" y="372.3">DESCRIPTION</text>
<text x="436.5" y="380.8">SURFACE AREA</text>
<text x="453.3" y="380.8">SURFACE TREATMENT</text>
<text x="489.7" y="380.8">MACHINING</text>
<text x="509.5" y="380.8">DESIGN UNIT</text>
<text x="530.6" y="380.8">DESIGN UNIT CD.</text>
<text x="558" y="380.6">TEAM NO.</text>
<text x="570.3" y="380.7">SHEET SIZE</text>
<text x="575.6" y="386.1">A2</text>
<text x="436.4" y="391.1">REFERENCE DWG.</text>
<text x="437.8" y="395.5">DRN.BY</text>
<text x="451.4" y="395.4">CHKD.BY</text>
<text x="466.6" y="395.5">APPD.BY</text>
<text x="486.7" y="395.4">MATERIAL</text>
<text x="488.9" y="390.9">PART CLASS.</text>
<text x="515.6" y="390.9">HEAT TREATMENT</text>
<text x="519.6" y="395.9">DRG./PART CODE</text>
<text x="558.9" y="395.5">REV.</text>
<text x="571.4" y="395.6">SCALE</text>
<text x="484.3" y="404.2">NET WEIGHT-Kg</text>
<text x="571.4" y="404.7">SHEET</text>
</g>
<text font-size="3" fill="#800000" x="579.5" y="230.1">°</text>
<g font-size="2.8" fill="#f0f">
<text x="299.1" y="332.1">3.2</text>
<text x="306.7" y="363.6">3.2</text>
<text x="420.5" y="396">PUNE</text>
<text x="437" y="401.2">02006920</text>
<text x="451.3" y="401.2">03004785</text>
<text x="466.3" y="401.2">03002882</text>
</g>
<g font-size="2.8" fill="#800000">
<text x="560.4" y="357.7">Gen Tol.: IS 2102</text>
<text x="399.1" y="376.6">1.ALL DIMENSIONS ARE</text>
<text x="399" y="382.7">2.DO NOT SCALE</text>
<text x="399" y="388.7">3.IF IN DOUBT ,</text>
<text x="399" y="395.4">LOCATION :</text>
<text x="404.2" y="402">ALL RIGHTS OF REPRODUCTION &amp;</text>
<text x="404.7" y="405.4">DISTRIBUTION ARE RESERVED</text>
</g>
<g font-size="2.7" fill="#f0f">
<text x="564.6" y="376.2">MACHINING</text>
<text x="436.9" y="385.4">3.56 in^2</text>
<text x="471.4" y="385.5">#</text>
<text x="498.9" y="385">#</text>
<text x="513.6" y="385.3">WPES</text>
<text x="537.3" y="385.1">0300</text>
<text x="559.7" y="385.1">PL-02</text>
<text x="474.6" y="391.2">---</text>
<text x="561" y="391.1">---</text>
<text x="493.4" y="399.5">#</text>
<text x="572.8" y="399.7">2 : 1</text>
<text x="436.6" y="408.7">09/05/2024</text>
<text x="450.9" y="408.8">09/05/2024</text>
<text x="466" y="408.9">09/05/2024</text>
<text x="489.6" y="408.5">0.01 kg</text>
<text x="571.4" y="408.7">1 OF 1</text>
</g>
<g font-size="2.7" fill="#800000">
<text x="399.9" y="379.7">IN mm</text>
<text x="399.7" y="385.7">DRAWING.</text>
<text x="399.7" y="391.8">ASK TEAM MEMBER</text>
<text x="400.1" y="402.5">C</text>
</g>
<g font-size="2.5" fill="#800000">
<text x="554.9" y="218.3">DEBURR AND REMOVE SHARP</text>
<text x="555.2" y="221">EDGES UNLESS SHARP EDGE</text>
<text x="556.1" y="227.1">UNSP.RADII</text>
<text x="556.8" y="223.8">REQUIREMENT SPECIFIED</text>
<text x="571.4" y="226.9">UNSP.CHF.</text>
<text x="559.2" y="229.9">0.5 R</text>
<text x="572.3" y="230.1">0.5 X 45</text>
<text x="559.8" y="238">UP TO 10</text>
<text x="576.1" y="238.1">±1.5°</text>
<text x="558.5" y="242.2">10 UP TO 50</text>
<text x="575.5" y="242.3">±0°50'</text>
<text x="557.4" y="250.7">120 UP TO 400</text>
<text x="557.9" y="246.5">50 UP TO 120</text>
<text x="575.5" y="250.7">±0°15'</text>
<text x="575.5" y="246.5">±0°25'</text>
<text x="558.7" y="259.4">0.5 UP TO 3</text>
<text x="559.5" y="263.7">3 UP TO 6</text>
<text x="576.6" y="263.6">±0.2</text>
<text x="576.6" y="259.4">±0.1</text>
<text x="559" y="267.9">6 UP TO 30</text>
<text x="576.6" y="267.9">±0.5</text>
<text x="557.8" y="272.2">30 UP TO 120</text>
<text x="576.6" y="272.2">±0.8</text>
<text x="556.9" y="280.7">315 UP TO 1000</text>
<text x="557.3" y="276.4">120 UP TO 315</text>
<text x="576.6" y="276.4">±1.2</text>
<text x="577.7" y="280.7">±2</text>
<text x="556.4" y="284.9">1000 UP TO 2000</text>
<text x="577.6" y="284.9">±3</text>
<text x="558.9" y="289.2">OVER 2000</text>
<text x="577.7" y="289.3">±4</text>
<text x="560" y="297.9">UP TO 10</text>
<text x="577.1" y="297.9">±1°</text>
<text x="558.5" y="302.1">10 UP TO 50</text>
<text x="575.5" y="302.1">±0°30'</text>
<text x="557.4" y="310.6">120 UP TO 400</text>
<text x="558.2" y="306.3">50 UP TO 120</text>
<text x="575.5" y="310.6">±0°10'</text>
<text x="575.5" y="306.4">±0°20'</text>
<text x="558.8" y="319.2">0.5 UP TO 3</text>
<text x="559.4" y="323.4">3 UP TO 6</text>
<text x="576.6" y="319.2">±0.1</text>
<text x="576.6" y="323.5">±0.1</text>
<text x="558.9" y="327.7">6 UP TO 30</text>
<text x="576.7" y="327.7">±0.2</text>
<text x="557.8" y="332">30 UP TO 120</text>
<text x="576.6" y="332">±0.3</text>
<text x="556.8" y="340.5">315 UP TO 1000</text>
<text x="557.3" y="336.3">120 UP TO 315</text>
<text x="576.6" y="336.3">±0.5</text>
<text x="576.6" y="340.5">±0.8</text>
<text x="556.2" y="344.7">1000 UP TO 2000</text>
<text x="576.6" y="344.7">±1.2</text>
<text x="558.9" y="349">OVER 2000</text>
<text x="577.6" y="349">±2</text>
</g>
<g font-size="2.5" fill="#f0f">
<text x="415.2" y="346.4">.</text>
<text x="530.3" y="346.5">.</text>
<text x="545.9" y="346.4">.</text>
<text x="415.2" y="351.5">.</text>
<text x="530" y="351.3">.</text>
<text x="545.9" y="351.4">.</text>
</g>
<g font-size="2.4" fill="#f0f">
<text x="7.7" y="382.7" transform="rotate(-90 7.7 382.7)">Uploading\2022-23\P23Y5\P23Y5B093032.dft</text>
<text x="7.7" y="409.8" transform="rotate(-90 7.7 409.8)">\\srv01043\ExDM</text>
</g>
<g font-size="2.1" fill="#800000">
<text x="558.5" y="232.4">UNSPECIFIED TOL.(FAB)</text>
<text x="559.5" y="234.7">FOR ANGULAR IN mm.</text>
<text x="558.6" y="253.9">UNSPECIFIED TOL.(FAB)</text>
<text x="560.7" y="256.3">FOR LINEAR IN mm.</text>
<text x="558.7" y="292.3">UNSPECIFIED TOL.(M/C)</text>
<text x="559.6" y="294.7">FOR ANGULAR IN mm.</text>
<text x="558.7" y="313.7">UNSPECIFIED TOL.(M/C)</text>
<text x="560.6" y="316.1">FOR LINEAR IN mm.</text>
</g>
</svg>
